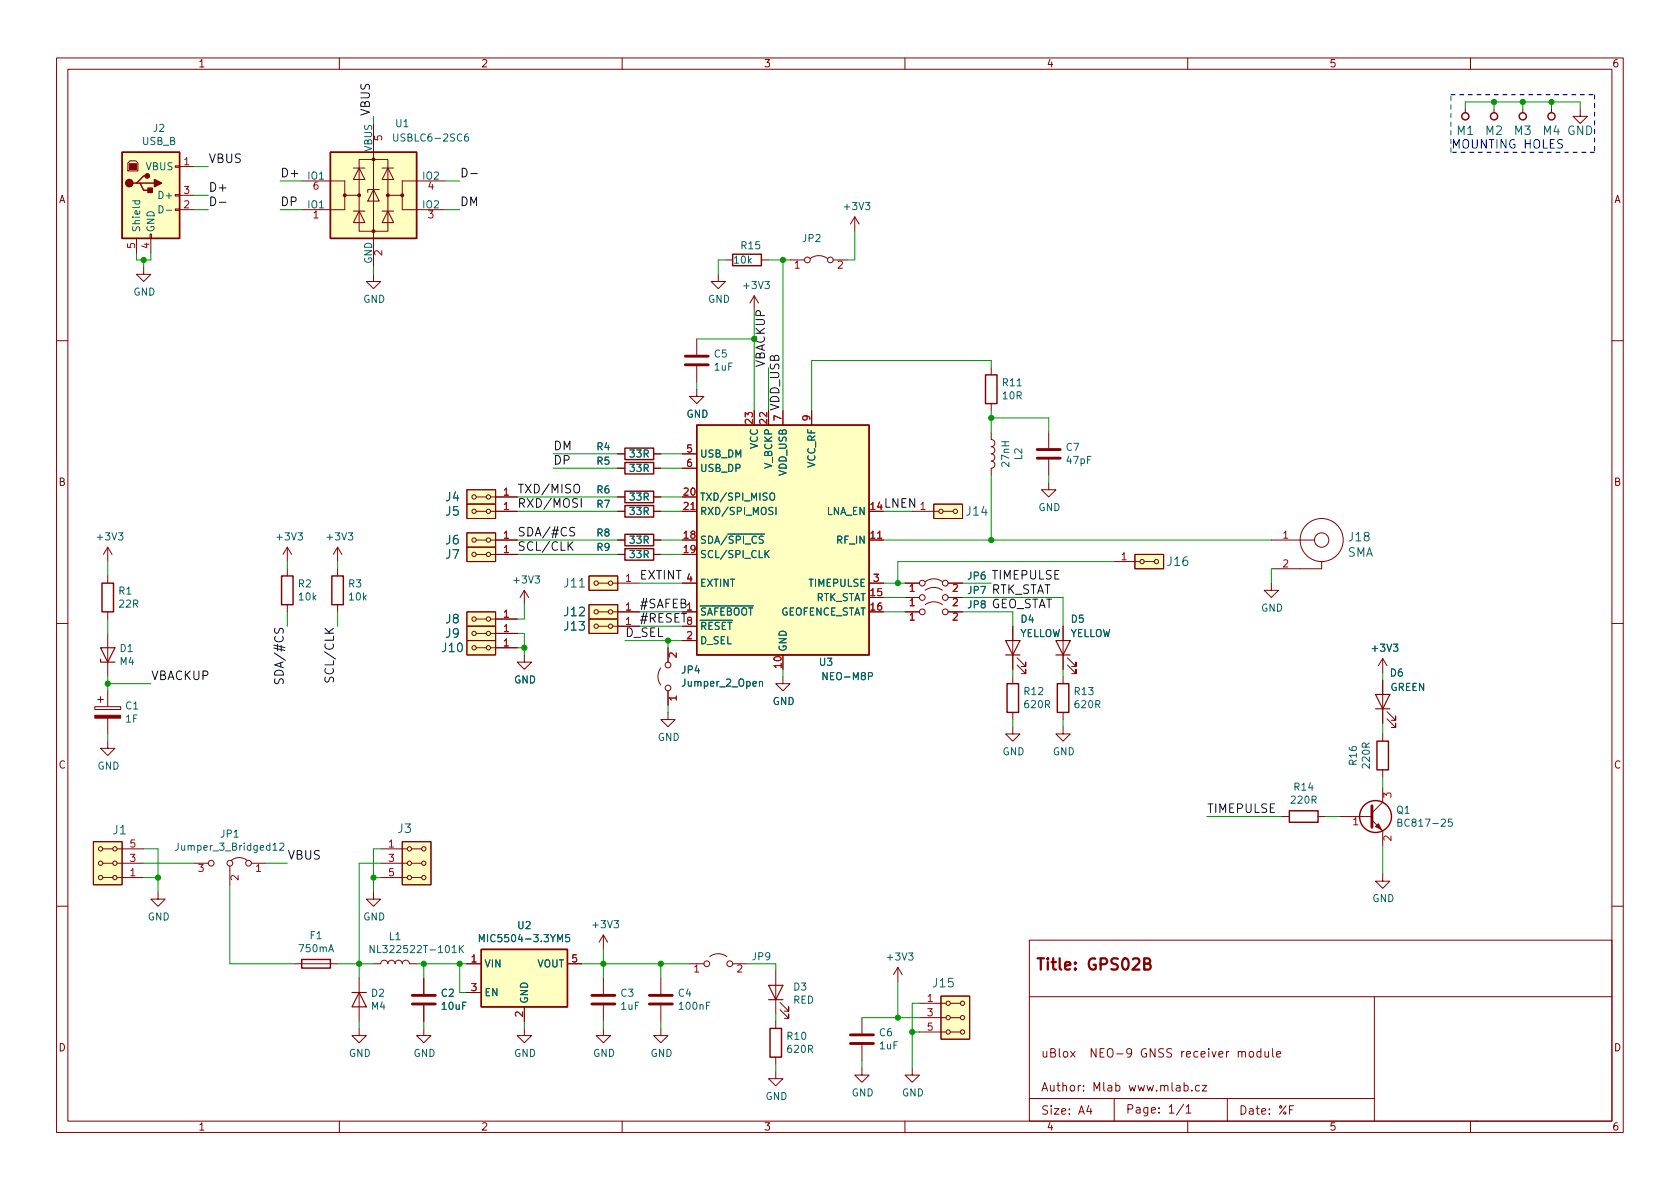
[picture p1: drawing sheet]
<svg xmlns="http://www.w3.org/2000/svg" width="297mm" height="210mm" viewBox="0 0 297 210" stroke-linecap="round" stroke-linejoin="round" font-family="sans-serif">
<g fill="none" stroke="#840000" stroke-width=".18">
<path d="M10 10.2h277v190.1h-277zM12 12.2h273v186.1h-273zM60 10.2v2M110 10.2v2M160 10.2v2M210 10.2v2M259.1 19.3v.6M260 10.2v2M264.2 19.3v.6M269.2 19.3v.6M274.3 19.3v.6M279.4 19.3v1.3h1.3l-1.3 1.2-1.3-1.2h1.3"/>
<path d="M23 28.4h1l.4 .4v1.4h-1.8v-1.4zM31 37h.7v.2h-.7zM31 34.4h.7v.3h-.7zM31 29.3h.7v.3h-.7zM31.7 37.1h2.6M31.7 29.5h2.6M31.7 34.5h2.6M53.3 32h7.7v2.5h2.5M61 34.5v2.6h-7.7M62.5 37.3h2M62.5 29.7h2M63.5 28.2h5.1v12.7h-5.1z"/>
<path d="M63.5 37.3l1 2.1h-2zM63.5 29.7l1 2h-2zM66 33.5l1.1 2.1h-2.1zM66 21.8v25.4M67.1 33.5h-2.1v.5M67.6 37.3h2M67.6 29.7h2M68.6 37.3l1 2.1h-2zM68.6 29.7l1 2h-2zM71.1 34.5v2.6h7.6M78.7 32h-7.6v2.5h-2.5M151.1 38.3l-.7 1.3"/>
<path d="M151.1 38.3v2.6M151.1 38.3l.8 1.3M24.1 42.2v2.5M25.4 47.2v1.3h1.3l-1.3 1.3-1.3-1.3h1.3M26.5 41.4h.3v.8h-.3zM26.7 42.2v2.5M66 48.5v1.3h1.3l-1.3 1.2-1.2-1.2h1.2M123.2 59.9v2.8M127 48.5v1.3h1.3l-1.3 1.2-1.3-1.2h1.3M128.3 46h1.2M133.3 52.3l-.7 1.3M133.3 52.3v2.6"/>
<path d="M133.3 52.3l.8 1.3M134.6 46h1.3M139.7 46h2.5M143.3 45.7a2.54 2.54 0 0 1 3 0M147.3 46h2.6M10 60.2h2M123.2 68.8v1.3h1.3l-1.3 1.3-1.3-1.3h1.3M123.2 64.8v2.8M133.3 72.6v2.6M135.9 72.6v2.6M138.4 72.6v2.6M143.5 72.6v2.6"/>
<path d="M175.3 76.4v1.3a.64 .64 0 0 1 .6 .7 .64 .64 0 0 1-.6 .6 .64 .64 0 0 1 .6 .6 .64 .64 0 0 1-.6 .7 .64 .64 0 0 1 .6 .6 .64 .64 0 0 1-.6 .6 .64 .64 0 0 1 .6 .7 .64 .64 0 0 1-.6 .6v1.3M175.3 65v1.3M175.3 71.4v1.2M185.4 76.4v2.8M285 60.2h2M19 96.8l-.7 1.2M19 96.8v2.5M19 96.8l.8 1.2M50.8 96.8l-.8 1.2M50.8 96.8v2.5M50.8 96.8l.8 1.2M59.7 96.8l-.8 1.2"/>
<path d="M59.7 96.8v2.5M59.7 96.8l.8 1.2M82.5 94.2h5.1v2.6h-5.1zM82.5 96.8h5.1v2.5h-5.1zM82.5 86.6h5.1v2.5h-5.1zM82.5 89.1h5.1v2.6h-5.1zM84.2 95.5h1.8M84.2 98h1.8M84.2 87.9h1.8M84.2 90.4h1.8M86.7 95.5h4.7M86.7 98h4.7"/>
<path d="M86.7 87.9h4.7M86.7 90.4h4.7M109.2 95.5h1.3M109.2 98h1.3M109.2 87.9h1.3M109.2 90.4h1.3M109.2 80.3h1.3M109.2 82.8h1.3M115.6 95.5h1.2M115.6 98h1.2M115.6 87.9h1.2M115.6 90.4h1.2"/>
<path d="M115.6 80.3h1.2M115.6 82.8h1.2M120.6 95.5h2.6M120.6 98h2.6M120.6 87.9h2.6M120.6 90.4h2.6M120.6 80.3h2.6M120.6 82.8h2.6M153.7 95.5h2.5M153.7 90.4h2.5M161.3 90.4h4.7M165.1 89.1h5.1v2.6h-5.1z"/>
<path d="M166.8 90.4h1.7M185.4 85.3v1.3h1.3l-1.3 1.3-1.3-1.3h1.3M185.4 81.3v2.8M196.8 99.3h4.7M200.7 98h5v2.6h-5zM202.3 99.3h1.8M224.8 95.5h7.6M233.7 99.3v1.3h-8.9M10 110.2h2M19 101.8v1.3M19 108.2v1.3M19 112v7.6"/>
<path d="M50.8 100.6v1.2M50.8 106.9v1.3M59.7 100.6v1.2M59.7 106.9v1.3M82.5 108.2h5.1v2.5h-5.1zM82.5 110.7h5.1v2.6h-5.1zM82.5 113.3h5.1v2.5h-5.1zM84.2 109.5h1.8M84.2 112h1.8M84.2 114.5h1.8M86.7 109.5h4.7M86.7 112h4.7"/>
<path d="M86.7 114.5h4.7M92.7 115.8v1.3h1.3l-1.3 1.3-1.3-1.3h1.3M92.7 104.4v2.5M92.7 104.4l-.8 1.3M92.7 104.4l.8 1.3M104.1 106.9h5.1v2.6h-5.1zM104.1 109.5h5.1v2.5h-5.1zM104.1 101.8h5.1v2.6h-5.1zM105.8 108.2h1.8M105.8 103.1h1.8M105.8 110.7h1.8M108.3 108.2h4.7"/>
<path d="M108.3 103.1h4.7M108.3 110.7h4.7M116.8 118.1a2.54 2.54 0 0 0 0 3.1M118.1 114.5v2.6M120.6 108.2h2.6M120.6 113.3h2.6M120.6 103.1h2.6M120.6 110.7h2.6M138.4 119.6v1.3h1.3l-1.3 1.3-1.2-1.3h1.2M138.4 115.8v2.6M153.7 108.2h2.5M153.7 105.7h2.5"/>
<path d="M153.7 103.1h2.5M160 108.2h2.6M160 105.7h2.6M160 103.1h2.6M163.6 102.9a2.54 2.54 0 0 1 3 0M163.6 106.9a2.54 2.54 0 0 1 3 0M163.6 104.4a2.54 2.54 0 0 1 3 0M167.6 108.2h2.6M167.6 105.7h2.6M167.6 103.1h2.6M179.1 110.7v7.7M179.1 119.6v1.3"/>
<path d="M179.8 117.6l1.6 1.5v-.7v.7h-.8M179.8 116.3l1.6 1.6v-.8v.8h-.8M188 110.7v7.7M188 119.6v1.3M188.7 117.6l1.5 1.5v-.7v.7h-.7M188.7 116.3l1.5 1.6v-.8v.8h-.7M224.8 103.1v1.3h1.3l-1.3 1.3-1.3-1.3h1.3M244.5 116.5v2.5M244.5 116.5l-.8 1.2M244.5 116.5l.7 1.2M285 110.2h2M16.8 125h4.5v.5h-4.5z"/>
<path d="M17.3 123.7h1M17.8 123.2v1M19 131.1v1.2h1.3l-1.3 1.3-1.2-1.3h1.2M19 122.2v2.8M19 127v2.8M118.1 126v1.2h1.3l-1.3 1.3-1.3-1.3h1.3M118.1 122.2v2.5M179.1 128.5v1.3h1.2l-1.2 1.3-1.3-1.3h1.3M179.1 126v1.2M188 128.5v1.3h1.2l-1.2 1.3-1.3-1.3h1.3M188 126v1.2M244.5 120.3v7.6"/>
<path d="M244.5 129.8v1.3M244.5 136.1v1.3M244.5 139.3v2.6l-1.9 1.9M245.2 127.1l1.6 1.5v-.7v.7h-.8M245.2 125.9l1.6 1.5v-.8v.8h-.8M16.5 148.8h5.1v7.7h-5.1zM18.2 155.2h1.7M18.2 152.6h1.7M18.2 150.1h1.7M20.7 155.2h4.7M20.7 152.6h4.7M20.7 150.1h4.7"/>
<path d="M27.9 157.7v1.3h1.3l-1.3 1.3-1.2-1.3h1.2M34.3 152.6h2.5M40.6 153.2v3.3M40.9 152.1a2.26 2.26 0 0 1 2.8 0M44.4 152.6h2.6M66 157.7v1.3h1.3l-1.3 1.3-1.2-1.3h1.2M67.3 155.2h4.7M67.3 152.6h4.7M67.3 150.1h4.7M71.1 148.8h5.1v7.7h-5.1zM72.8 155.2h1.7M72.8 152.6h1.7"/>
<path d="M72.8 150.1h1.7M226.7 144.4h1.3M233 144.4h1.3M236.9 144.4h5.7M242.6 145l1.9 1.9v2.6M244.5 154.6v1.2h1.2l-1.2 1.3-1.3-1.3h1.3M10 160.2h2M52.1 170.4h7.6M63.5 173v7.6M66 170.4h1.3a.64 .64 0 0 1 .6-.6 .64 .64 0 0 1 .7 .6 .64 .64 0 0 1 .6-.6 .64 .64 0 0 1 .6 .6 .64 .64 0 0 1 .7-.6 .64 .64 0 0 1 .6 .6 .64 .64 0 0 1 .7-.6 .64 .64 0 0 1 .6 .6h1.3M74.9 173v2.8M74.9 177.8v2.8"/>
<path d="M82.5 170.4h2.6M82.5 175.5h2.6M92.7 178v2.6M100.3 170.4h2.6M106.7 165.3l-.8 1.3M106.7 165.3v2.6M106.7 173v2.8M106.7 177.8v2.8M106.7 165.3l.7 1.3M116.8 173v2.8M116.8 177.8v2.8M121.9 170.4h2.6"/>
<path d="M125.5 169.2a2.54 2.54 0 0 1 3 0M129.5 170.4h2.6M137.2 171.7v7.6M137.9 178.6l1.5 1.5v-.8v.8h-.7M137.9 177.3l1.5 1.5v-.8v.8h-.7M152.4 180v2.7M158.7 171.1l-.7 1.2M158.7 171.1v2.5M158.7 171.1l.8 1.2M162.6 180h4.7M162.6 177.4h4.7M166.4 176.1h5v7.7h-5z"/>
<path d="M168 180h1.8M168 177.4h1.8M182 166.3h103v32h-103zM182 176.3h103M243 176.3v22M285 160.2h2M60 198.3v2M63.5 181.9v1.2h1.3l-1.3 1.3-1.3-1.3h1.3M74.9 181.9v1.2h1.3l-1.3 1.3-1.2-1.3h1.2M92.7 181.9v1.2h1.3l-1.3 1.3-1.3-1.3h1.3M106.7 181.9v1.2h1.2l-1.2 1.3-1.3-1.3h1.3M110 198.3v2"/>
<path d="M116.8 181.9v1.2h1.3l-1.3 1.3-1.2-1.3h1.2M137.2 189.5v1.2h1.2l-1.2 1.3-1.3-1.3h1.3M137.2 180.6v1.3M137.2 186.9v1.3M152.4 188.8v1.3h1.3l-1.3 1.3-1.3-1.3h1.3M152.4 184.8v2.8M160 198.3v2M161.3 188.8v1.3h1.3l-1.3 1.3-1.3-1.3h1.3M162.6 182.5h4.7M168 182.5h1.8M182 194.3h61M189.3 185.9l.8 1"/>
<path d="M190.1 185.9l-.8 1M191.6 192.8v.1M191.6 192v.1M197 194.3v4M200.1 186.1l-.3 .3h-.3l-.3-.3 .2-.6 .4-.1 .2 .2a.99 .99 0 0 1-.4 1.3h-.2M209.7 195.8l.4-.5v1.5M209.7 196.8h.9M210 198.3v2M212.6 191.9h.8l-.8 1h.8M217 194.3v4M217.3 185.9l-.3 .1-.1 .2M260 198.3v2"/>
<path d="M261 198.3h.1"/>
<circle cx="142.7" cy="46" r=".51"/>
<circle cx="146.8" cy="46" r=".51"/>
<circle cx="83.8" cy="95.5" r=".38"/>
<circle cx="83.8" cy="87.9" r=".38"/>
<circle cx="83.8" cy="90.4" r=".38"/>
<circle cx="83.8" cy="98" r=".38"/>
<circle cx="86.4" cy="90.4" r=".38"/>
<circle cx="86.4" cy="87.9" r=".38"/>
<circle cx="86.4" cy="95.5" r=".38"/>
<circle cx="86.4" cy="98" r=".38"/>
<circle cx="166.4" cy="90.4" r=".38"/>
<circle cx="168.9" cy="90.4" r=".38"/>
<circle cx="201.9" cy="99.3" r=".38"/>
<circle cx="204.5" cy="99.3" r=".38"/>
<circle cx="233.7" cy="95.5" r="3.8"/>
<circle cx="233.7" cy="95.5" r="1.27"/>
<circle cx="83.8" cy="112" r=".38"/>
<circle cx="83.8" cy="114.5" r=".38"/>
<circle cx="83.8" cy="109.5" r=".38"/>
<circle cx="86.4" cy="112" r=".38"/>
<circle cx="86.4" cy="114.5" r=".38"/>
<circle cx="86.4" cy="109.5" r=".38"/>
<circle cx="105.4" cy="108.2" r=".38"/>
<circle cx="105.4" cy="110.7" r=".38"/>
<circle cx="105.4" cy="103.1" r=".38"/>
<circle cx="108" cy="110.7" r=".38"/>
<circle cx="108" cy="103.1" r=".38"/>
<circle cx="108" cy="108.2" r=".38"/>
<circle cx="118.1" cy="117.6" r=".51"/>
<circle cx="163.1" cy="105.7" r=".51"/>
<circle cx="163.1" cy="103.1" r=".51"/>
<circle cx="163.1" cy="108.2" r=".51"/>
<circle cx="167.1" cy="108.2" r=".51"/>
<circle cx="167.1" cy="103.1" r=".51"/>
<circle cx="167.1" cy="105.7" r=".51"/>
<circle cx="118.1" cy="121.7" r=".51"/>
<circle cx="17.8" cy="150.1" r=".38"/>
<circle cx="17.8" cy="155.2" r=".38"/>
<circle cx="17.8" cy="152.6" r=".38"/>
<circle cx="20.3" cy="150.1" r=".38"/>
<circle cx="20.3" cy="155.2" r=".38"/>
<circle cx="20.3" cy="152.6" r=".38"/>
<circle cx="37.3" cy="152.6" r=".51"/>
<circle cx="40.6" cy="152.6" r=".51"/>
<circle cx="43.9" cy="152.6" r=".51"/>
<circle cx="72.4" cy="150.1" r=".38"/>
<circle cx="72.4" cy="155.2" r=".38"/>
<circle cx="72.4" cy="152.6" r=".38"/>
<circle cx="74.9" cy="155.2" r=".38"/>
<circle cx="74.9" cy="152.6" r=".38"/>
<circle cx="74.9" cy="150.1" r=".38"/>
<circle cx="125" cy="170.4" r=".51"/>
<circle cx="129" cy="170.4" r=".51"/>
<circle cx="167.6" cy="180" r=".38"/>
<circle cx="167.6" cy="177.4" r=".38"/>
<circle cx="170.2" cy="180" r=".38"/>
<circle cx="170.2" cy="177.4" r=".38"/>
<circle cx="167.6" cy="182.5" r=".38"/>
<circle cx="170.2" cy="182.5" r=".38"/>
</g>
<g fill="#ffffc2" stroke="#ffffc2" stroke-width=".18">
<path d="M82.5 94.2h5.1v2.6h-5.1z"/>
<path d="M82.5 96.8h5.1v2.5h-5.1z"/>
<path d="M82.5 86.6h5.1v2.5h-5.1z"/>
<path d="M166.4 176.1h5v7.7h-5z"/>
<path d="M82.5 89.1h5.1v2.6h-5.1z"/>
<path d="M82.5 108.2h5.1v2.5h-5.1z"/>
<path d="M123.2 75.2h30.5v40.6h-30.5z"/>
<path d="M82.5 110.7h5.1v2.6h-5.1z"/>
<path d="M82.5 113.3h5.1v2.5h-5.1z"/>
<path d="M71.1 148.8h5.1v7.7h-5.1z"/>
<path d="M85.1 167.9h15.2v10.1h-15.2z"/>
<path d="M58.4 26.9h15.3v15.3h-15.3z"/>
<path d="M104.1 106.9h5.1v2.6h-5.1z"/>
<path d="M104.1 109.5h5.1v2.5h-5.1z"/>
<path d="M21.6 26.9h10.1v15.3h-10.1z"/>
<path d="M104.1 101.8h5.1v2.6h-5.1z"/>
<path d="M200.7 98h5v2.6h-5z"/>
<path d="M16.5 148.8h5.1v7.7h-5.1z"/>
<path d="M165.1 89.1h5.1v2.6h-5.1z"/>
</g>
<g fill="none" stroke="#840000" stroke-width=".25">
<path d="M21.6 26.9h10.1v15.3h-10.1zM24.1 32.4h.7l.6 1.2h1.3M24.8 32.4h2.5M26 31.1h-.6l-1.3 1.3h-.6M58.4 26.9h15.3v15.3h-15.3zM129.5 45h5.1v2h-5.1zM110.5 79.2h5.1v2.1h-5.1zM123.2 75.2h30.5v40.6h-30.5zM174.2 66.3h2.1v5.1h-2.1zM110.5 97h5.1v2.1h-5.1zM110.5 81.8h5.1v2h-5.1zM110.5 89.4h5.1v2h-5.1z"/>
<path d="M110.5 86.9h5.1v2h-5.1zM110.5 94.5h5.1v2h-5.1zM18 103.1h2.1v5.1h-2.1zM49.8 101.8h2v5.1h-2zM58.7 101.8h2v5.1h-2zM178.1 120.9h2v5.1h-2zM186.9 120.9h2.1v5.1h-2.1zM243.5 131.1h2v5h-2zM228 143.4h5v2h-5zM53.3 169.7h5.1v1.5h-5.1zM85.1 167.9h15.2v10.1h-15.2zM136.1 181.9h2.1v5h-2.1z"/>
<circle cx="259.1" cy="20.6" r=".63"/>
<circle cx="264.2" cy="20.6" r=".63"/>
<circle cx="269.2" cy="20.6" r=".63"/>
<circle cx="274.3" cy="20.6" r=".63"/>
<circle cx="243.2" cy="144.4" r="2.82"/>
</g>
<g fill="none" stroke="#840000" stroke-width=".51">
<path d="M121.2 64.5h4M121.2 63h4M183.4 79.5h4.1M183.4 81h4.1M242.6 142.5v3.8M72.9 177.5h4.1M72.9 176h4.1M104.6 177.5h4.1M104.6 176h4.1M114.8 177.5h4.1M114.8 176h4.1M150.4 184.5h4"/>
<path d="M150.4 183h4"/>
</g>
<g fill="none" stroke="#006464" stroke-width=".18">
<path d="M23.4 35.5h1.3M23.9 35.5v.4l.2 .2 .5-.1v-.5M28.1 36.4a.64 .64 0 0 1 .7 .6 .64 .64 0 0 1-.7 .7zM29.4 37.2h1M82.7 23.7h-.3a.86 .86 0 0 0 0 1.3l.4-.2 .1-.4-.3-.2h-.4l-.1 .2M153 35.8h.8l-.4 .5 .3 .1v.5l-.1 .2-.6-.2M135.2 49.8h.8l-.4 .5 .4 .1v.5l-.2 .1-.6-.1M179.8 68.2h.8M20.9 94.2h.8l-.4 .5 .4 .1v.6l-.2 .1-.6-.1M52.7 94.2h.8l-.4 .5 .3 .1v.6l-.2 .1-.5-.1M61.6 94.2h.8l-.5 .5 .4 .1v.6l-.2 .1-.5-.1M128.7 94.4h6.5"/>
<path d="M135.4 97.9l.6 .7M136 97.3l-.7 .8M136.3 87.2h.1a.43 .43 0 0 1 .6 .4v.4a.42 .42 0 0 1-.5 .5 .42 .42 0 0 1-.4-.5v-.4zM137.2 89.7v1.3M94.6 101.8h.8l-.4 .5 .3 .1v.6l-.2 .1-.5-.1M102.5 103.8h.8M123.8 107.1h9.4M153.5 119.6l.7-.1 .1-.1-.1-.3-.7-.2v1.3M246.4 113.9h.8l-.5 .5 .4 .1v.6l-.2 .1-.5-.1M134.3 120.6l.2-.1 .3 .1v.7M134.3 120.5v.8M48.3 149.4l.3-.3v1.3"/>
<path d="M48.3 150.4h.7M49.5 149.2l.5-.1 .2 .3-.8 1h.8M254.8 145l.5-.2 .3 .4-.8 .9h.8M256.7 144.8h-.6v.7l.1-.2 .5 .1 .1 .2-.1 .4-.2 .1-.4-.1M58.1 168.3l.4-1.3 .5 1.3M58.2 167.9h.6M79.9 167.6l.4-.4v1.3M79.9 168.5h.8M81.2 167.2v1.3M81.4 167.7l.5 .8M81.9 167.2l-.7 .7M98.6 166.5v-1.2l.4 .9 .5-.9v1.2"/>
<path d="M100.7 165.3h-.6l-.1 .6 .2-.2 .4 .1 .1 .2v.4l-.2 .1-.5-.1M108.6 162.8h.8l-.5 .5 .4 .1v.5l-.2 .2-.5-.2M125.5 177.2h-.6v1.3M160.6 168.5h.8l-.4 .5 .4 .1v.6l-.2 .1-.6-.1"/>
</g>
<g fill="none" stroke="#a90000" stroke-width=".18">
<path d="M55.5 37.6l.4-.3v1.2M56.1 32.2l-.3 .1a.85 .85 0 0 0 0 1.2l.4-.2v-.4l-.2-.2h-.4l-.1 .2M66.2 24.1v.6h.6l-.1-.1 .1-.5 .2-.1 .4 .1 .1 .2-.1 .4M75.8 37.3h.8l-.5 .5 .4 .1v.5l-.2 .1-.5-.1M76.1 32.1l-.3 .9h.8M67.5 44.3v.8l-.9-.8-.4 .3 .2 .5M140.6 46.5l.4-.3v1.2M148.2 46.3l.5-.1 .3 .3-.8 .9h.8M122.2 90.1h.7M155.2 95.2h.7M119.6 115.5v.7l-.9-.7-.4 .2 .1 .5M160.9 103.7l.4-.4v1.3"/>
<path d="M160.9 108.8l.4-.4v1.3M160.9 106.2l.4-.3v1.2M168.5 103.4l.5-.1 .3 .4-.8 .9h.8M168.5 108.5l.5-.1 .3 .4-.8 .9h.8M168.5 106l.5-.1 .3 .3-.8 .9h.8M119.6 123.4h-1.3l.4 .4M35.1 152.8h.8l-.4 .5 .4 .1v.6l-.2 .1-.6-.1M42.1 154.8v.8l-.9-.8-.4 .3 .2 .5M45.4 153.2l.3-.4v1.3M239.3 144.9l.4-.3v1.3M244.7 141v-.8l.5 .4 .1-.3h.5l.1 .2-.1 .5M245.9 147.8v.8l-.9-.8-.3 .3 .1 .5"/>
<path d="M122.8 171l.4-.4v1.3M130.4 170.7l.5-.1 .3 .4-.8 .9h.8"/>
</g>
<path d="M17.8 116.6v.5h2.5M17.8 114.5h2.5l-1.3 2.6zM177.8 113.3h2.5l-1.2 2.5zM177.8 115.8h2.5M186.7 113.3h2.5l-1.2 2.5zM186.7 115.8h2.5M243.2 122.8h2.5l-1.2 2.5zM243.2 125.3h2.5M62.2 175.5h2.6M63.5 175.5l1.3 2.5h-2.6zM135.9 174.2h2.5l-1.2 2.6zM135.9 176.8h2.5" fill="none" stroke="#840000" stroke-width=".2"/>
<g fill="#840000" stroke="#840000" stroke-width=".18">
<path d="M243.2 146.2l.5-.5 .5 1z"/>
<path d="M22.9 29h1.2v1h-1.2z"/>
<path d="M16.8 126.5h4.5v.5h-4.5z"/>
<circle cx="61" cy="34.5" r=".25"/>
<circle cx="63.5" cy="34.5" r=".25"/>
<circle cx="66" cy="40.9" r=".25"/>
<circle cx="66" cy="28.2" r=".25"/>
<circle cx="68.6" cy="34.5" r=".25"/>
<circle cx="71.1" cy="34.5" r=".25"/>
</g>
<g fill="#840000" stroke="#840000" stroke-width=".25">
<path d="M27.3 31.7l1.3 .7-1.3 .6z"/>
<path d="M26.2 33.3h.7v.7h-.7z"/>
<circle cx="22.9" cy="32.4" r=".63"/>
<circle cx="26" cy="31.1" r=".38"/>
</g>
<path d="M37.3 34.8a.77 .77 0 0 1 .8 .8 .77 .77 0 0 1-.8 .8zM38.8 35.8h1.2M81.7 29.8a.77 .77 0 0 1 .9 .7 .77 .77 0 0 1-.9 .8zM83.2 30.7h1.2M100.7 96.4l.6 .9M101.3 95.8l-.9 .9M101.5 85.9a.51 .51 0 0 1 .6-.3 .51 .51 0 0 1 .4 .5v.6a.51 .51 0 0 1-.5 .5 .51 .51 0 0 1-.5-.5zM101.6 93.3h-.6l-.3 .2 .2 .4 .6 .3v.4l-.2 .2-.6-.1M102.8 88.2v1.5M48.6 111.1v.6l.2 .3 .4-.2 .3-.6h.4l.2 .2-.1 .6M57.4 111.1l.9 .9M59 111.1l-.9 .7" fill="none" stroke="#0f0f0f" stroke-width=".18"/>
<path d="M256.5 16.8h25.4M281.9 16.8v10.1M256.5 26.9v-10.1M281.9 26.9h-25.4" fill="none" stroke="#0000c2" stroke-width=".18" stroke-dasharray=".8 .8"/>
<g fill="none" stroke="#009600" stroke-width=".18">
<path d="M259.1 19.3v-1.3h20.3v1.3M264.2 18v1.3M269.2 18v1.3M274.3 18v1.3M34.3 37.1h2.5M34.3 29.5h2.5M34.3 34.5h2.5M49.5 37.1h3.8M49.5 32h3.8M66 20.6v1.2M78.7 37.1h2.6M78.7 32h2.6"/>
<path d="M24.1 44.7v1.3h2.6v-1.3M25.4 46v1.2M66 47.2v1.3M123.2 59.9h10.1M128.3 46h-1.3v2.5M133.3 54.9v17.7M135.9 46h3.8M138.4 46v26.6M151.1 40.9v5.1h-1.2M123.2 67.6v1.2M135.9 65v7.6M175.3 65v-1.3h-31.8v8.9"/>
<path d="M175.3 72.6v3.8M175.3 73.9h10.1v2.5M19 99.3v2.5M50.8 99.3v1.3M59.7 99.3v1.3M91.4 90.4h17.8M91.4 87.9h17.8M91.4 98h17.8M91.4 95.5h17.8M97.8 80.3h11.4M97.8 82.8h11.4M116.8 90.4h3.8"/>
<path d="M116.8 87.9h3.8M116.8 80.3h3.8M116.8 98h3.8M116.8 82.8h3.8M116.8 95.5h3.8M156.2 90.4h5.1M156.2 95.5h68.6M175.3 84.1v11.4M185.4 84.1v1.2M196.8 99.3h-38.1v3.8M19 109.5v2.5M19 119.6v2.6"/>
<path d="M50.8 108.2v2.5M59.7 108.2v2.5M91.4 114.5h1.3M91.4 112h1.3v3.8M92.7 106.9v2.6h-1.3M110.5 113.3h10.1M113 110.7h7.6M113 108.2h7.6M113 103.1h7.6M118.1 113.3v1.2M138.4 118.4v1.2M156.2 108.2h3.8"/>
<path d="M156.2 103.1h3.8M156.2 105.7h3.8M170.2 108.2h8.9v2.5M170.2 103.1h5.1M170.2 105.7h17.8v5M179.1 118.4v1.2M188 118.4v1.2M224.8 100.6v2.5M244.5 119v1.3M19 129.8v1.3M19 120.9h7.7M118.1 124.7v1.3"/>
<path d="M179.1 127.2v1.3M188 127.2v1.3M244.5 127.9v1.9M244.5 137.4v1.9M25.4 150.1h2.5v7.6M25.4 152.6h8.9M25.4 155.2h2.5M40.6 156.5v13.9h11.5M47 152.6h3.8M66 155.2h1.3M67.3 150.1h-1.3v7.6M67.3 152.6h-3.8v20.4"/>
<path d="M213.4 144.4h13.3M234.3 144.4h2.6M244.5 149.5v5.1M59.7 170.4h6.3M73.7 170.4h8.8M74.9 170.4v2.6M81.3 170.4v5.1h1.2M102.9 170.4h19M106.7 167.9v5.1M116.8 170.4v2.6M132.1 170.4h5.1v1.3M137.2 179.3v1.3"/>
<path d="M152.4 180h10.2M158.7 173.6v6.4M162.6 177.4h-1.3v11.4M63.5 180.6v1.3M74.9 180.6v1.3M92.7 180.6v1.3M106.7 180.6v1.3M116.8 180.6v1.3M137.2 188.2v1.3M152.4 187.6v1.2M161.3 182.5h1.3"/>
</g>
<g fill="#009600" stroke="#009600" stroke-width=".18">
<circle cx="175.3" cy="73.9" r=".46"/>
<circle cx="175.3" cy="95.5" r=".46"/>
<circle cx="158.7" cy="103.1" r=".46"/>
<circle cx="264.2" cy="18" r=".46"/>
<circle cx="274.3" cy="18" r=".46"/>
<circle cx="269.2" cy="18" r=".46"/>
<circle cx="106.7" cy="170.4" r=".46"/>
<circle cx="158.7" cy="180" r=".46"/>
<circle cx="116.8" cy="170.4" r=".46"/>
<circle cx="161.3" cy="182.5" r=".46"/>
<circle cx="133.3" cy="59.9" r=".46"/>
<circle cx="138.4" cy="46" r=".46"/>
<circle cx="25.4" cy="46" r=".46"/>
<circle cx="81.3" cy="170.4" r=".46"/>
<circle cx="66" cy="155.2" r=".46"/>
<circle cx="63.5" cy="170.4" r=".46"/>
<circle cx="74.9" cy="170.4" r=".46"/>
<circle cx="92.7" cy="114.5" r=".46"/>
<circle cx="118.1" cy="113.3" r=".46"/>
<circle cx="27.9" cy="155.2" r=".46"/>
<circle cx="19" cy="120.9" r=".46"/>
</g>
<g font-size="2.8" fill="#840000">
<text x="183" y="172.2">Title:</text>
<text x="192.3" y="172.2">GPS02B</text>
</g>
<g font-size="2.1" fill="#0f0f0f">
<text x="65.4" y="20.6" transform="rotate(-90 65.4 20.6)">VBUS</text>
<text x="36.8" y="28.8">VBUS</text>
<text x="36.8" y="33.9">D+</text>
<text x="49.5" y="31.4">D+</text>
<text x="49.5" y="36.4">DP</text>
<text x="81.3" y="36.4">DM</text>
<text x="135.2" y="65" transform="rotate(-90 135.2 65)">VBACKUP</text>
<text x="137.8" y="72.7" transform="rotate(-90 137.8 72.7)">VDD_USB</text>
<text x="97.8" y="79.6">DM</text>
<text x="97.8" y="82.2">DP</text>
<text x="91.4" y="89.8">RXD/MOSI</text>
<text x="91.4" y="87.2">TXD/MISO</text>
<text x="156.2" y="89.8">LNEN</text>
<text x="91.4" y="94.9">SDA/#CS</text>
<text x="91.4" y="97.4">SCL/CLK</text>
<text x="113" y="107.6">#SAFEB</text>
<text x="113" y="102.5">EXTINT</text>
<text x="175.3" y="105">RTK_STAT</text>
<text x="175.3" y="107.6">GEO_STAT</text>
<text x="175.3" y="102.5">TIMEPULSE</text>
<text x="110.5" y="112.6">D_SEL</text>
<text x="113" y="110.1">#RESET</text>
<text x="26.7" y="120.3">VBACKUP</text>
<text x="50.2" y="121.3" transform="rotate(-90 50.2 121.3)">SDA/#CS</text>
<text x="59" y="121" transform="rotate(-90 59 121)">SCL/CLK</text>
<text x="213.4" y="143.7">TIMEPULSE</text>
<text x="50.8" y="152">VBUS</text>
</g>
<g font-size="2.1" fill="#0000c2">
<text x="256.5" y="26.3">MOUNTING HOLES</text>
<text x="262.5" y="24.3">M2</text>
</g>
<g font-size="2.1" fill="#006464">
<text x="257.4" y="24.3">M1</text>
<text x="267.6" y="24.3">M3</text>
<text x="272.6" y="24.3">M4 GND</text>
<text x="78.6" y="89.1">J4</text>
<text x="78.6" y="91.6">J5</text>
<text x="170.6" y="91.6">J14</text>
<text x="78.6" y="96.7">J6</text>
<text x="78.6" y="99.3">J7</text>
<text x="206.2" y="100.5">J16</text>
<text x="238.2" y="96.2">J18</text>
<text x="238.2" y="98.9">SMA</text>
<text x="99.5" y="104.3">J11</text>
<text x="78.6" y="110.7">J8</text>
<text x="78.6" y="113.2">J9</text>
<text x="99.5" y="109.4">J12</text>
<text x="99.5" y="112">J13</text>
<text x="77.9" y="115.8">J10</text>
<text x="19.8" y="148">J1</text>
<text x="70.2" y="147.8">J3</text>
<text x="164.7" y="175.1">J15</text>
</g>
<g font-size="2.1" fill="#840000">
<text x="184" y="187.5">uBlox</text>
<text x="192.8" y="187.5">NEO-9</text>
<text x="201.9" y="187.5">GNSS receiver</text>
<text x="219.3" y="187.5">module</text>
<text x="184" y="193.5">Author:</text>
<text x="184" y="197.6">Size:</text>
<text x="190.7" y="197.6">A4</text>
<text x="193.2" y="193.5">Mlab</text>
<text x="199" y="197.4">Page:</text>
<text x="199.7" y="193.5">www.mlab.cz</text>
<text x="206.5" y="197.4">1/1</text>
<text x="219" y="197.6">Date:</text>
<text x="226" y="197.6">%F</text>
</g>
<g font-size="1.8" fill="#840000">
<text x="35" y="12.3">1</text>
<text x="85" y="12.3">2</text>
<text x="135" y="12.3">3</text>
<text x="185" y="12.3">4</text>
<text x="235" y="12.3">5</text>
<text x="285" y="12.3">6</text>
<text x="10.4" y="36.3">A</text>
<text x="285.4" y="36.3">A</text>
<text x="10.3" y="86.3">B</text>
<text x="285.3" y="86.3">B</text>
<text x="10.3" y="136.3">C</text>
<text x="285.3" y="136.3">C</text>
<text x="10.3" y="186.3">D</text>
<text x="285.3" y="186.3">D</text>
<text x="35" y="200.3">1</text>
<text x="85" y="200.3">2</text>
<text x="135" y="200.3">3</text>
<text x="185" y="200.3">4</text>
<text x="235" y="200.3">5</text>
<text x="285" y="200.3">6</text>
</g>
<g font-size="1.8" fill="#006464">
<text x="27" y="23.7">J2</text>
<text x="69.8" y="22.9">U1</text>
<text x="25" y="26">USB_B</text>
<text x="65.8" y="26.9" transform="rotate(-90 65.8 26.9)">VBUS</text>
<text x="69.2" y="25.4">USBLC6-2SC6</text>
<text x="25.7" y="30.5">VBUS</text>
<text x="27.7" y="35.6">D+</text>
<text x="54.2" y="31.7">IO1</text>
<text x="74.6" y="31.7">IO2</text>
<text x="25.2" y="41.1" transform="rotate(-90 25.2 41.1)">Shield</text>
<text x="27.7" y="41.1" transform="rotate(-90 27.7 41.1)">GND</text>
<text x="54.2" y="36.8">IO1</text>
<text x="74.6" y="36.8">IO2</text>
<text x="148.9" y="37.5">+3V3</text>
<text x="65.8" y="46.7" transform="rotate(-90 65.8 46.7)">GND</text>
<text x="129.5" y="47">10k</text>
<text x="130.8" y="44.5">R15</text>
<text x="141.7" y="43.2">JP2</text>
<text x="23.5" y="52.7">GND</text>
<text x="64.2" y="53.9">GND</text>
<text x="125.1" y="53.9">GND</text>
<text x="131.1" y="51.5">+3V3</text>
<text x="126.1" y="63.6">C5</text>
<text x="126.1" y="65.9">1uF</text>
<text x="177" y="68.7">R11</text>
<text x="177" y="71">10R</text>
<text x="121.3" y="74.2">GND</text>
<text x="105.4" y="80">R4</text>
<text x="105.4" y="82.6">R5</text>
<text x="111.1" y="81.3">33R</text>
<text x="111.1" y="83.8">33R</text>
<text x="123.7" y="81.3">USB_DM</text>
<text x="123.7" y="83.8">USB_DP</text>
<text x="134.4" y="79.5" transform="rotate(-90 134.4 79.5)">VCC</text>
<text x="136.9" y="83" transform="rotate(-90 136.9 83)">V_BCKP</text>
<text x="144.5" y="82.8" transform="rotate(-90 144.5 82.8)">VCC_RF</text>
<text x="178.8" y="82.8" transform="rotate(-90 178.8 82.8)">27nH</text>
<text x="181.1" y="81.5" transform="rotate(-90 181.1 81.5)">L2</text>
<text x="188.3" y="80.1">C7</text>
<text x="188.3" y="82.4">47pF</text>
<text x="105.4" y="87.6">R6</text>
<text x="111.1" y="88.9">33R</text>
<text x="123.7" y="88.9">TXD/SPI_MISO</text>
<text x="139.5" y="84.2" transform="rotate(-90 139.5 84.2)">VDD_USB</text>
<text x="16.8" y="95.9">+3V3</text>
<text x="48.6" y="95.9">+3V3</text>
<text x="57.5" y="95.9">+3V3</text>
<text x="105.4" y="90.2">R7</text>
<text x="105.4" y="95.3">R8</text>
<text x="111.1" y="91.4">33R</text>
<text x="123.7" y="91.4">RXD/SPI_MOSI</text>
<text x="146.1" y="91.4">LNA_EN</text>
<text x="183.5" y="90.8">GND</text>
<text x="105.4" y="97.8">R9</text>
<text x="111.1" y="99.1">33R</text>
<text x="111.1" y="96.5">33R</text>
<text x="123.7" y="96.5">SDA/~{SPI_CS}</text>
<text x="123.7" y="99.1">SCL/SPI_CLK</text>
<text x="147.7" y="96.5">RF_IN</text>
<text x="20.8" y="105.5">R1</text>
<text x="20.8" y="107.8">22R</text>
<text x="52.6" y="104.2">R2</text>
<text x="52.6" y="106.6">10k</text>
<text x="61.5" y="104.2">R3</text>
<text x="61.5" y="106.6">10k</text>
<text x="90.5" y="103.6">+3V3</text>
<text x="123.7" y="104.1">EXTINT</text>
<text x="142.8" y="104.1">TIMEPULSE</text>
<text x="144.3" y="106.7">RTK_STAT</text>
<text x="170.9" y="102.9">JP6</text>
<text x="170.9" y="108">JP8</text>
<text x="170.9" y="105.4">JP7</text>
<text x="123.7" y="109.2">~{SAFEBOOT}</text>
<text x="123.7" y="111.8">~{RESET}</text>
<text x="138.1" y="109.2">GEOFENCE_STAT</text>
<text x="180.3" y="110.5">D4</text>
<text x="180.3" y="113">YELLOW</text>
<text x="189.2" y="110.5">D5</text>
<text x="189.2" y="113">YELLOW</text>
<text x="222.9" y="108.5">GND</text>
<text x="21.1" y="115.7">D1</text>
<text x="21.1" y="118">M4</text>
<text x="120.3" y="119.5">JP4</text>
<text x="123.7" y="114.3">D_SEL</text>
<text x="139.5" y="115.3" transform="rotate(-90 139.5 115.3)">GND</text>
<text x="144.7" y="118.1">U3</text>
<text x="242.2" y="115.6">+3V3</text>
<text x="22.1" y="125.8">C1</text>
<text x="90.8" y="121.2">GND</text>
<text x="120.3" y="121.8">Jumper_2_Open</text>
<text x="136.5" y="125">GND</text>
<text x="145.1" y="120.7">NEO-M8P</text>
<text x="180.9" y="123.3">R12</text>
<text x="180.9" y="125.6">620R</text>
<text x="189.7" y="123.3">R13</text>
<text x="189.7" y="125.6">620R</text>
<text x="245.7" y="120">D6</text>
<text x="245.8" y="122.6">GREEN</text>
<text x="22.1" y="128.1">1F</text>
<text x="116.2" y="131.4">GND</text>
<text x="17.2" y="136.5">GND</text>
<text x="177.2" y="133.9">GND</text>
<text x="186.1" y="133.9">GND</text>
<text x="240.3" y="135.5" transform="rotate(-90 240.3 135.5)">R16</text>
<text x="242.6" y="136.1" transform="rotate(-90 242.6 136.1)">220R</text>
<text x="228" y="142.5">220R</text>
<text x="228.6" y="140.2">R14</text>
<text x="38.8" y="148.5">JP1</text>
<text x="246.8" y="144.3">Q1</text>
<text x="246.8" y="146.6">BC817-25</text>
<text x="30.8" y="150.8">Jumper_3_Bridged12</text>
<text x="242.6" y="159.9">GND</text>
<text x="26.1" y="163.1">GND</text>
<text x="54.7" y="166.4">F1</text>
<text x="64.2" y="163.1">GND</text>
<text x="68.7" y="166.6">L1</text>
<text x="84.4" y="167">MIC5504-3.3YM5</text>
<text x="91.4" y="164.7">U2</text>
<text x="104.4" y="164.5">+3V3</text>
<text x="52.6" y="168.8">750mA</text>
<text x="65.1" y="168.9">NL322522T-101K</text>
<text x="85.6" y="171.5">VIN</text>
<text x="95" y="171.5">VOUT</text>
<text x="132.8" y="170.2">JP9</text>
<text x="156.5" y="170.2">+3V3</text>
<text x="65.5" y="176.6">D2</text>
<text x="65.5" y="178.9">M4</text>
<text x="77.9" y="176.6">C2</text>
<text x="77.9" y="178.9">10uF</text>
<text x="85.6" y="176.5">EN</text>
<text x="93.7" y="177.5" transform="rotate(-90 93.7 177.5)">GND</text>
<text x="109.6" y="176.6">C3</text>
<text x="109.6" y="178.9">1uF</text>
<text x="119.8" y="176.6">C4</text>
<text x="119.8" y="178.9">100nF</text>
<text x="140.2" y="175.5">D3</text>
<text x="140.2" y="177.9">RED</text>
<text x="138.9" y="184.3">R10</text>
<text x="155.3" y="183.6">C6</text>
<text x="155.3" y="185.9">1uF</text>
<text x="61.6" y="187.3">GND</text>
<text x="73" y="187.3">GND</text>
<text x="90.8" y="187.3">GND</text>
<text x="104.8" y="187.3">GND</text>
<text x="115" y="187.3">GND</text>
<text x="138.9" y="186.6">620R</text>
<text x="135.3" y="194.9">GND</text>
<text x="150.5" y="194.3">GND</text>
<text x="159.4" y="194.3">GND</text>
</g>
<g font-size="1.8" fill="#a90000">
<text x="32.3" y="29.2">1</text>
<text x="32.3" y="34.3">3</text>
<text x="75.5" y="34.3">4</text>
<text x="32.3" y="36.8">2</text>
<text x="55.2" y="39.4">1</text>
<text x="23.9" y="44.1" transform="rotate(-90 23.9 44.1)">5</text>
<text x="26.4" y="44.1" transform="rotate(-90 26.4 44.1)">4</text>
<text x="140.3" y="48.3">1</text>
<text x="133.1" y="75.2" transform="rotate(-90 133.1 75.2)">23</text>
<text x="135.6" y="75.2" transform="rotate(-90 135.6 75.2)">22</text>
<text x="138.2" y="74.6" transform="rotate(-90 138.2 74.6)">7</text>
<text x="143.3" y="74.6" transform="rotate(-90 143.3 74.6)">9</text>
<text x="121.2" y="80">5</text>
<text x="121.2" y="82.5">6</text>
<text x="88.9" y="87.6">1</text>
<text x="120.6" y="87.6">20</text>
<text x="88.9" y="95.2">1</text>
<text x="88.9" y="90.2">1</text>
<text x="120.6" y="95.2">18</text>
<text x="120.6" y="90.2">21</text>
<text x="153.7" y="95.2">11</text>
<text x="153.7" y="90.2">14</text>
<text x="162.5" y="90.2">1</text>
<text x="226.6" y="95.2">1</text>
<text x="88.9" y="97.8">1</text>
<text x="120.6" y="97.8">19</text>
<text x="198.1" y="99.1">1</text>
<text x="226.6" y="100.3">2</text>
<text x="110.4" y="107.9">1</text>
<text x="110.4" y="102.9">1</text>
<text x="121.2" y="107.9">1</text>
<text x="121.2" y="102.9">4</text>
<text x="153.7" y="105.4">15</text>
<text x="153.7" y="107.9">16</text>
<text x="154.3" y="102.9">3</text>
<text x="160.6" y="105.4">1</text>
<text x="160.6" y="108">1</text>
<text x="88.9" y="109.2">1</text>
<text x="88.9" y="111.8">1</text>
<text x="110.4" y="110.5">1</text>
<text x="121.2" y="113">2</text>
<text x="121.2" y="110.5">8</text>
<text x="160.6" y="110.5">1</text>
<text x="88.9" y="114.3">1</text>
<text x="138.2" y="118.4" transform="rotate(-90 138.2 118.4)">10</text>
<text x="120.4" y="124.1" transform="rotate(-90 120.4 124.1)">1</text>
<text x="22.8" y="149.9">5</text>
<text x="68.5" y="149.9">1</text>
<text x="239" y="146.7">1</text>
<text x="22.8" y="154.9">1</text>
<text x="22.8" y="152.4">3</text>
<text x="45" y="154.9">1</text>
<text x="68.5" y="152.4">3</text>
<text x="68.5" y="154.9">5</text>
<text x="83.1" y="170.2">1</text>
<text x="100.9" y="170.2">5</text>
<text x="122.5" y="172.7">1</text>
<text x="83.1" y="175.3">3</text>
<text x="92.5" y="180" transform="rotate(-90 92.5 180)">2</text>
<text x="163.8" y="177.2">1</text>
<text x="163.8" y="179.7">3</text>
<text x="163.8" y="182.2">5</text>
</g>
</svg>
